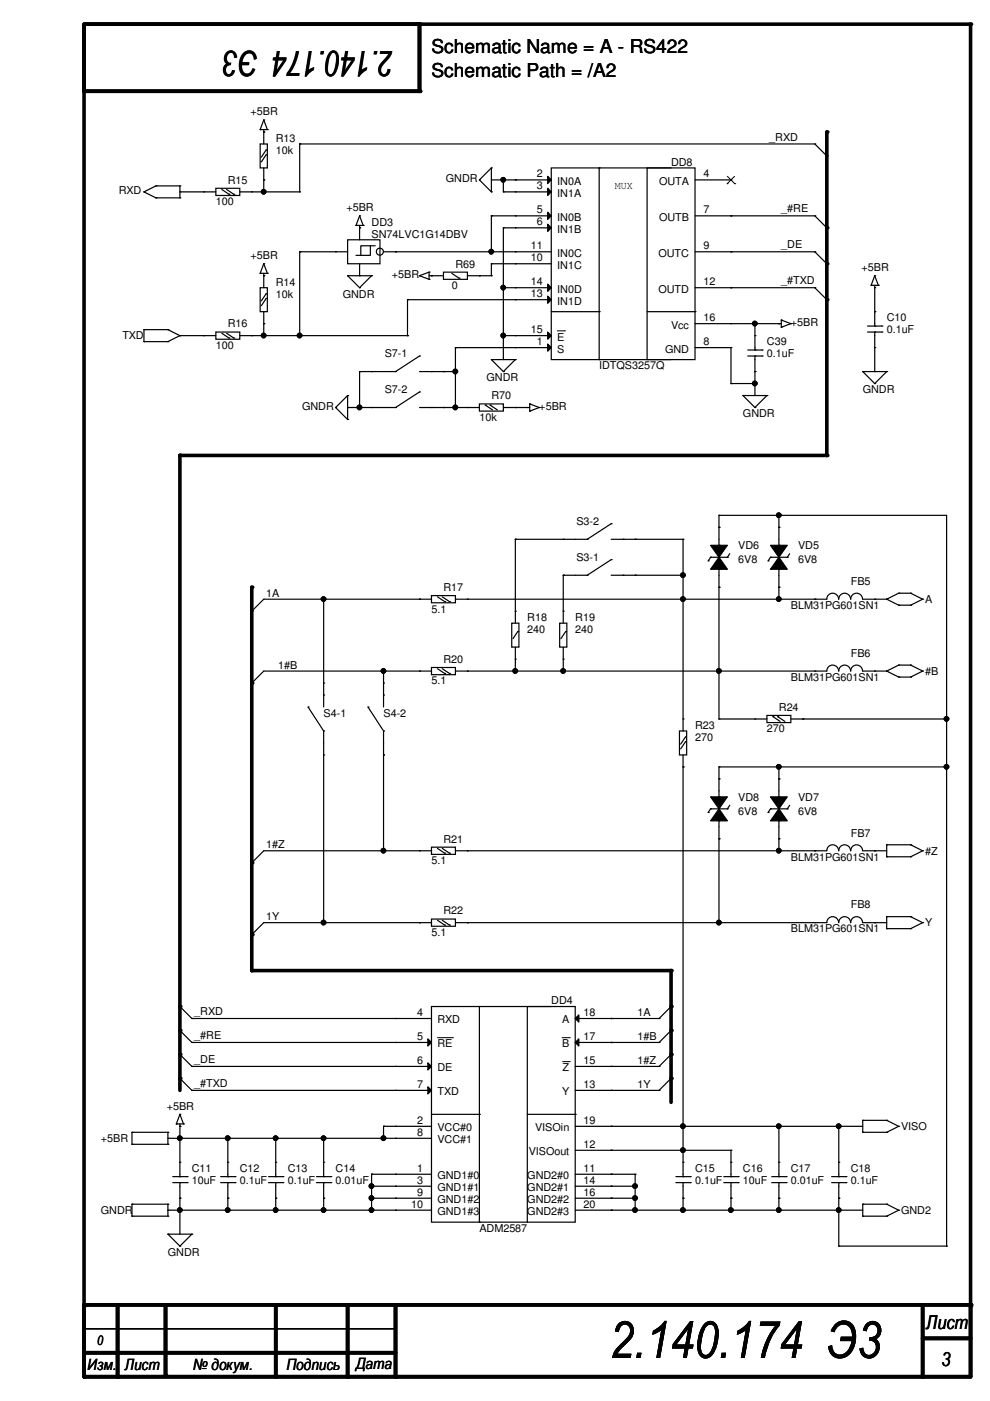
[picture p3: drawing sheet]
<svg xmlns="http://www.w3.org/2000/svg" width="210mm" height="297mm" viewBox="0 0 210 297" stroke-linecap="round" stroke-linejoin="round" font-family="sans-serif">
<g fill="none" stroke="#000" stroke-width=".76">
<path d="M17.8 5.1h188v286.8h-188v-286.5M88.9 5.1v14.2h-71.1M175.3 28v68.6h-137.2v134.6M53.4 124.5v81.3h88.9v27.9M18.1 276.6h187.7M24.9 276.6v15.3M35.1 276.6v15M58.5 276.6v15.3M73.7 276.6v15.3M83.9 276.6v15.3M195.6 276.6v15.3M17.8 286.8h66.1"/>
<path d="M195.6 283.8h10.2"/>
</g>
<g fill="#000">
<circle cx="17.8" cy="19.3" r=".38"/>
<circle cx="88.9" cy="19.3" r=".38"/>
<circle cx="88.9" cy="5.1" r=".38"/>
<circle cx="205.8" cy="5.1" r=".38"/>
<circle cx="175.3" cy="28" r=".38"/>
<circle cx="175.3" cy="55.9" r=".38"/>
<circle cx="175.3" cy="48.3" r=".38"/>
<circle cx="175.3" cy="63.5" r=".38"/>
<circle cx="38.1" cy="96.6" r=".38"/>
<circle cx="175.3" cy="96.6" r=".38"/>
<circle cx="53.4" cy="124.5" r=".38"/>
<circle cx="53.4" cy="144.8" r=".38"/>
<circle cx="53.4" cy="182.9" r=".38"/>
<circle cx="53.4" cy="198.2" r=".38"/>
<circle cx="38.1" cy="213.4" r=".38"/>
<circle cx="38.1" cy="218.5" r=".38"/>
<circle cx="53.4" cy="205.8" r=".38"/>
<circle cx="142.3" cy="205.8" r=".38"/>
<circle cx="142.3" cy="218.5" r=".38"/>
<circle cx="142.3" cy="213.4" r=".38"/>
<circle cx="38.1" cy="228.6" r=".38"/>
<circle cx="38.1" cy="223.6" r=".38"/>
<circle cx="142.3" cy="228.6" r=".38"/>
<circle cx="142.3" cy="223.6" r=".38"/>
<circle cx="17.8" cy="276.6" r=".38"/>
<circle cx="17.8" cy="276.9" r=".38"/>
<circle cx="18.1" cy="276.6" r=".38"/>
<circle cx="205.8" cy="276.6" r=".38"/>
<circle cx="205.8" cy="276.9" r=".38"/>
<circle cx="17.8" cy="291.9" r=".38"/>
<circle cx="17.8" cy="286.8" r=".38"/>
<circle cx="24.9" cy="291.9" r=".38"/>
<circle cx="35.1" cy="291.6" r=".38"/>
<circle cx="58.5" cy="291.9" r=".38"/>
<circle cx="73.7" cy="291.9" r=".38"/>
<circle cx="83.9" cy="291.9" r=".38"/>
<circle cx="195.6" cy="283.8" r=".38"/>
<circle cx="195.6" cy="291.9" r=".38"/>
</g>
<g fill="none" stroke="#000" stroke-width=".25">
<path d="M33.1 39.4h.1M33.1 39.4l-2.6 1.3M33.1 39.4h5M38.1 39.4h.1M38.1 39.4v2.6M45.8 39.9h5v1.5h-5zM55.2 30.5h1.5v5.1h-1.5zM55.2 27.5h.1M55.2 27.5h1.5M55.9 28h.1M55.9 25.4h.1M55.9 38.1h.1"/>
<path d="M55.9 27.5v3M55.9 35.6v5.1M55.9 25.4l-.7 2.1M55.9 25.4l.8 2.1M56.4 32.8h.1M56.4 31.8h.1M56.4 32.8l-1 1.5M56.4 31.8l-1 1.5M56.7 27.5h.1M63.5 30.5h.1M63.5 30.5v10.2M63.5 30.5h109.3"/>
<path d="M101.6 38.1h.1M101.6 38.1l2.6 2.6M104.2 35.6h.1M104.2 35.6v5.1M104.2 35.6l-2.6 2.5M104.2 38.1h12.7M106.7 38.1h.1M106.7 38.1v2.6M109.3 38.1h.1M116.1 37.4l.8 .7-.8 .8zM116.1 39.9l.8 .8-.8 .7zM116.9 35.6h10.1v40.6h-10.1z"/>
<path d="M127 35.6h.1M127 35.6h15.3M137.2 35.6h10.2v40.6h-10.2zM147.4 38.1h7.6M155 38.1h.1M172.8 30.5h.1M172.8 30.5l2.5 2.6M30.5 40.7h.1M30.5 40.7l2.6 1.3M33.1 42h.1M33.1 42h5M38.1 42h.1"/>
<path d="M38.1 40.7h.1M38.1 40.7h7.7M43.2 40.7h.1M47 40.2l1.6 1M48 40.2l1.6 1M48.6 41.2h.1M49.6 41.2h.1M50.8 40.7h12.7M53.4 40.7h.1M55.2 58h.1M55.2 58h1.5M55.9 58.5h.1"/>
<path d="M55.9 55.9h.1M55.9 40.7h.1M55.9 58v3M55.9 55.9l-.7 2.1M55.9 55.9l.8 2.1M56.7 58h.1M63.5 40.7h.1M63.5 53.4h.1M63.5 53.4h10.2M63.5 53.4v17.8M71.2 53.4h.1M73.7 50.8h6.9v5.1h-6.9z"/>
<path d="M73.7 58.5h.1M73.7 58.5h5.1M73.7 58.5l2.5 2.5M75.5 47.8h.1M75.5 47.8h1.5M76.2 48.3h.1M76.2 45.8h.1M76.2 58.5h.1M76.2 47.8v3M76.2 55.9v2.6M76.2 45.8l-.7 2M76.2 45.8l.8 2"/>
<path d="M77 47.8h.1M78.5 52.1v2h-3M78.8 58.5h.1M78.8 58.5l-2.6 2.5M79.5 52.1h-3v2M81.3 53.4h35.6M83.9 53.4h.1M88.9 58.5h.1M88.9 58.5l2.1 .7M91 59.2h.1M91 57.7h.1M91 58.5h3"/>
<path d="M91 57.7v1.5M91 57.7l-2.1 .8M91.5 58.5h.1M94 57.7h5.1v1.5h-5.1zM95.8 58l1.5 1M97.3 59h.1M99.1 58.5h5.1M101.6 58.5h.1M104.2 40.7h.1M104.2 45.8h.1M104.2 53.4h.1M104.2 55.9h.1"/>
<path d="M104.2 58.5h.1M104.2 45.8v7.6M104.2 55.9v2.6M104.2 45.8h12.7M104.2 55.9h12.7M106.7 48.3h.1M106.7 40.7h.1M106.7 40.7h10.2M106.7 48.3h10.2M106.7 48.3v27.9M109.3 40.7h.1M109.3 45.8h.1"/>
<path d="M109.3 48.3h.1M109.3 53.4h.1M109.3 55.9h.1M116.1 45l.8 .8-.8 .7zM116.1 47.5l.8 .8-.8 .8zM147.4 45.8h25.4M147.4 53.4h25.4M155 45.8h.1M155 53.4h.1M172.8 53.4h.1M172.8 45.8h.1M172.8 53.4l2.5 2.5"/>
<path d="M172.8 45.8l2.5 2.5M185.5 58.5h.1M185.5 58.5l-.8 2M185.5 58.5l.7 2M30.5 69.9h.1M30.5 72.4h.1M30.5 69.9h5.1M30.5 69.9v2.5M30.5 72.4h5.1M35.6 69.9h.1M35.6 72.4h.1M35.6 69.9l2.5 1.3"/>
<path d="M38.1 71.2h.1M38.1 71.2l-2.5 1.2M38.1 71.2h7.7M43.2 71.2h.1M45.8 70.4h5v1.5h-5zM47 70.7l1.6 1M48 70.7l1.6 1M48.6 71.7h.1M49.6 71.7h.1M50.8 71.2h35.6M53.4 71.2h.1M55.2 61h1.5v5.1h-1.5z"/>
<path d="M55.9 68.6h.1M55.9 71.2h.1M55.9 66.1v5.1M56.4 63.3h.1M56.4 62.3h.1M56.4 63.3l-1 1.5M56.4 62.3l-1 1.5M63.5 71.2h.1M76.2 61h.1M76.2 78.8h.1M76.2 78.8v7.6M76.2 78.8h7.7"/>
<path d="M78.8 78.8h.1M83.9 78.8h.1M86.4 71.2h.1M86.4 63.5h.1M86.4 63.5h30.5M86.4 63.5v7.7M88.9 75.5h.1M88.9 78.8h7.7M88.9 75.5l-5 3.3M91.5 78.8h.1M94 78.8h.1M96.6 73.7h.1"/>
<path d="M96.6 78.8h.1M96.6 73.7h20.3M96.6 73.7v12.7M104.2 76.2h.1M104.2 76.2h5.1M104.2 76.2l2.5 2.6M106.7 78.8h.1M106.7 61h.1M106.7 71.2h.1M106.7 71.2h10.2M106.7 61h10.2M109.3 76.2h.1"/>
<path d="M109.3 73.7h.1M109.3 71.2h.1M109.3 61h.1M109.3 63.5h.1M109.3 76.2l-2.6 2.6M116.1 72.9l.8 .8-.8 .8zM116.1 70.4l.8 .8-.8 .7zM116.1 60.2l.8 .8-.8 .8zM116.1 62.8l.8 .7-.8 .8zM116.9 66.1h10.1M127 66.1h.1M127 76.2h.1"/>
<path d="M127 76.2h15.3M137.2 66.1h10.2M147.4 66.1h.1M147.4 68.6h18.3M147.4 73.7h7.6M147.4 61h25.4M155 61h.1M155 73.7h.1M155 68.6h.1M155 73.7v7.6M158.5 75.5h3.1M158.5 74.2h3.1"/>
<path d="M160.1 74.2h.1M160.1 75.5h.1M160.1 71.2h.1M160.1 78.8h.1M160.1 68.6h.1M160.1 68.6v5.6M160.1 75.5v8.4M161.6 75.5h.1M161.6 74.2h.1M165.1 68.6h.1M165.7 67.9h.1M165.7 69.4h.1"/>
<path d="M165.7 67.9v1.5M165.7 67.9l2 .7M167.7 68.6h.1M167.7 68.6l-2 .8M172.8 61h.1M172.8 61l2.5 2.5M182.9 78.8h.1M182.9 78.8h5.1M182.9 78.8l2.6 2.5M183.9 70.4h3.1M183.9 69.1h3.1M184.7 60.5h.1"/>
<path d="M184.7 60.5h1.5M185.5 61h.1M185.5 69.1h.1M185.5 70.4h.1M185.5 66.1h.1M185.5 73.7h.1M185.5 78.8h.1M185.5 60.5v8.6M185.5 70.4v8.4M186.2 60.5h.1M187 70.4h.1M187 69.1h.1"/>
<path d="M188 78.8h.1M188 78.8l-2.5 2.5M71.2 86.4h.1M71.2 86.4l2.5 2.5M73.7 88.9h.1M73.7 83.9h.1M73.7 86.4h.1M73.7 86.4h10.2M73.7 83.9v5M73.7 83.9l-2.5 2.5M76.2 86.4h.1M78.8 86.4h.1"/>
<path d="M83.9 86.4h.1M88.9 83.1h.1M88.9 86.4h12.7M88.9 83.1l-5 3.3M91.5 86.4h.1M94 86.4h.1M96.6 86.4h.1M99.1 86.4h.1M101.6 85.6h5.1v1.6h-5.1zM102.9 85.9h.1M102.9 85.9l1.5 1M103.9 85.9h.1"/>
<path d="M103.9 85.9l1.6 1M106.7 86.4h5.6M109.3 86.4h.1M111.8 86.4h.1M112.3 85.6h.1M112.3 87.2h.1M112.3 85.6v1.6M112.3 85.6l2 .8M114.3 86.4h.1M114.3 86.4l-2 .8M155 81.3h.1M155 81.3h5.1"/>
<path d="M157.5 83.9h.1M157.5 83.9h5.1M157.5 83.9l2.6 2.5M160.1 86.4h.1M160.1 81.3h.1M162.6 83.9h.1M162.6 83.9l-2.5 2.5M185.5 81.3h.1M109.3 114.3h.1M109.3 114.3h15.2M109.3 114.3v17.8M119.4 114.3h.1"/>
<path d="M124.5 114.3h.1M129.6 111h.1M129.6 118.7h.1M129.6 114.3h15.2M129.6 111l-5.1 3.3M129.6 118.7l-5.1 3.3M132.1 114.3h.1M134.7 114.3h.1M144.8 114.3h.1M144.8 114.3v40.7M150.2 118.9h.1M150.7 115.6h3.5l-1.8 2.6z"/>
<path d="M150.7 118.2h.1M150.7 118.2h3.5M150.7 118.2l-.5 .7M152.4 118.2l1.8 2.5h-3.5zM152.4 115.6h.1M152.4 111.8h.1M152.4 109.3h.1M152.4 109.3v6.3M152.4 109.3h48.3v154.9M154.2 118.2h.1M154.7 117.4l-.5 .8M162.9 118.9h.1"/>
<path d="M163.4 115.6h3.5l-1.8 2.6zM163.4 118.2h.1M163.4 118.2h3.5M163.4 118.2l-.5 .7M165.1 118.2l1.8 2.5h-3.5zM165.1 115.6h.1M165.1 111.8h.1M165.1 109.3h.1M165.1 109.3v6.3M166.9 118.2h.1M167.4 117.4l-.5 .8M53.4 129.6h.1"/>
<path d="M68.6 127h.1M68.6 127v22.9M88.9 127h.1M91.5 126.3h5.1v1.5h-5.1zM91.5 127h-35.6l-2.5 2.6M92.8 126.5l1.5 1.1M93.8 126.5l1.5 1.1M94.3 127.6h.1M95.3 127.6h.1M96.6 127h78.7a1.25 1.25 0 0 1 1.3-1.2 1.25 1.25 0 0 1 1.2 1.2M99.1 127h.1M108.5 132.1h1.5v5.1h-1.5z"/>
<path d="M109.3 139.7h.1M109.3 129.6h.1M109.3 137.2v5.1M109.8 133.9h.1M109.8 133.9l-1 1.5M118.7 132.1h1.5v5.1h-1.5zM119.4 139.7h.1M119.4 129.6h.1M119.4 122h.1M119.4 122v10.1M119.4 137.2v5.1M119.4 122h5.1"/>
<path d="M119.9 133.9h.1M119.9 133.9l-1 1.5M124.5 122h.1M129.6 122h15.2M132.1 122h.1M134.7 122h.1M144.8 127h.1M144.8 122h.1M152.4 120.7h.1M152.4 124.5h.1M152.4 120.7v31.7M165.1 120.7h.1"/>
<path d="M165.1 124.5h.1M165.1 127h.1M165.1 120.7v6.3M172.8 127h.1M177.8 127a1.25 1.25 0 0 1 1.3-1.2 1.25 1.25 0 0 1 1.2 1.2M180.4 127a1.25 1.25 0 0 1 1.2-1.2 1.25 1.25 0 0 1 1.3 1.2M182.9 127h5.1M185.5 127h.1M188 127h.1M188 127l2.5 1.3M190.5 125.8h.1M190.5 128.3h.1"/>
<path d="M190.5 125.8l-2.5 1.2M190.5 125.8h2.6M190.5 128.3h2.6M193.1 125.8h.1M193.1 128.3h.1M193.1 125.8l2.5 1.2M195.6 127h.1M195.6 127l-2.5 1.3M53.4 144.8h.1M65.3 149.9h.1M65.3 149.9l3.3 5.1M68.6 155h.1"/>
<path d="M68.6 147.4h.1M68.6 144.8h.1M68.6 155v40.6M78 149.9h.1M78 149.9l3.3 5.1M81.3 155h.1M81.3 147.4h.1M81.3 144.8h.1M81.3 142.3h.1M81.3 142.3v7.6M81.3 155v25.4M88.9 142.3h.1"/>
<path d="M91.5 141.5h5.1v1.5h-5.1zM91.5 142.3h-35.6l-2.5 2.5M92.8 141.8l1.5 1M93.8 141.8l1.5 1M94.3 142.8h.1M95.3 142.8h.1M96.6 142.3h78.7a1.25 1.25 0 0 1 1.3-1.3 1.25 1.25 0 0 1 1.2 1.3M99.1 142.3h.1M109.3 142.3h.1M119.4 142.3h.1M144.1 155h1.5v5.1h-1.5zM144.8 152.4h.1"/>
<path d="M145.3 157.3h.1M145.3 156.3h.1M145.3 157.3l-1 1.5M145.3 156.3l-1 1.5M152.4 142.3h.1M152.4 152.4h.1M152.4 152.4h10.2M160.1 152.4h.1M162.6 151.7h5.1v1.5h-5.1zM163.9 151.9h.1M163.9 151.9l1.5 1.1M164.9 151.9h.1"/>
<path d="M164.9 151.9l1.5 1.1M167.7 152.4h33M170.2 152.4h.1M172.8 142.3h.1M177.8 142.3a1.25 1.25 0 0 1 1.3-1.3 1.25 1.25 0 0 1 1.2 1.3M180.4 142.3a1.25 1.25 0 0 1 1.2-1.3 1.25 1.25 0 0 1 1.3 1.3M182.9 142.3h5.1M185.5 142.3h.1M188 142.3h.1M188 142.3l2.5 1.3M190.5 141h.1M190.5 143.6h.1"/>
<path d="M190.5 141l-2.5 1.3M190.5 141h2.6M190.5 143.6h2.6M193.1 141h.1M193.1 143.6h.1M193.1 141l2.5 1.3M195.6 142.3h.1M195.6 142.3l-2.5 1.3M200.7 152.4h.1M68.6 160.1h.1M81.3 160.1h.1M91.5 179.6h5.1v1.5h-5.1z"/>
<path d="M92.8 179.9l1.5 1M93.8 179.9l1.5 1M144.8 162.6h.1M144.8 160.1v89.4M150.2 172.3h.1M150.7 169h3.5l-1.8 2.5zM150.7 171.5h.1M150.7 171.5h3.5M150.7 171.5l-.5 .8M152.4 171.5l1.8 2.5h-3.5zM152.4 169h.1M152.4 174h.1"/>
<path d="M152.4 165.1h.1M152.4 177.8h.1M152.4 162.6h.1M152.4 162.6v6.4M152.4 174v21.6M152.4 162.6h48.3M154.2 171.5h.1M154.7 170.7l-.5 .8M162.9 172.3h.1M163.4 169h3.5l-1.8 2.5zM163.4 171.5h.1M163.4 171.5h3.5"/>
<path d="M163.4 171.5l-.5 .8M165.1 171.5l1.8 2.5h-3.5zM165.1 169h.1M165.1 174h.1M165.1 165.1h.1M165.1 177.8h.1M165.1 162.6h.1M165.1 162.6v6.4M165.1 174v6.4M166.9 171.5h.1M167.4 170.7l-.5 .8M188 179.1h.1"/>
<path d="M188 179.1h5.1M188 179.1v2.6M193.1 179.1h.1M193.1 179.1l2.5 1.3M200.7 162.6h.1M53.4 198.2h.1M53.4 182.9h.1M68.6 195.6h.1M81.3 180.4h.1M88.9 195.6h.1M88.9 180.4h.1M91.5 194.9h5.1v1.5h-5.1z"/>
<path d="M91.5 195.6h-35.6l-2.5 2.6M91.5 180.4h-35.6l-2.5 2.5M92.8 195.1l1.5 1M93.8 195.1l1.5 1M94.3 196.1h.1M94.3 180.9h.1M95.3 196.1h.1M95.3 180.9h.1M96.6 195.6h78.7a1.25 1.25 0 0 1 1.3-1.2 1.25 1.25 0 0 1 1.2 1.2M96.6 180.4h78.7a1.25 1.25 0 0 1 1.3-1.3 1.25 1.25 0 0 1 1.2 1.3M99.1 195.6h.1M99.1 180.4h.1"/>
<path d="M152.4 195.6h.1M165.1 180.4h.1M172.8 195.6h.1M172.8 180.4h.1M177.8 195.6a1.25 1.25 0 0 1 1.3-1.2 1.25 1.25 0 0 1 1.2 1.2M177.8 180.4a1.25 1.25 0 0 1 1.3-1.3 1.25 1.25 0 0 1 1.2 1.3M180.4 195.6a1.25 1.25 0 0 1 1.2-1.2 1.25 1.25 0 0 1 1.3 1.2M180.4 180.4a1.25 1.25 0 0 1 1.2-1.3 1.25 1.25 0 0 1 1.3 1.3M182.9 195.6h5.1M182.9 180.4h5.1M185.5 195.6h.1M185.5 180.4h.1"/>
<path d="M188 181.7h.1M188 196.9h.1M188 194.4h.1M188 181.7h5.1M188 194.4v2.5M188 194.4h5.1M188 196.9h5.1M193.1 181.7h.1M193.1 194.4h.1M193.1 196.9h.1M193.1 194.4l2.5 1.2M195.6 180.4h.1"/>
<path d="M195.6 195.6h.1M195.6 180.4l-2.5 1.3M195.6 195.6l-2.5 1.3M38.1 213.4h.1M38.1 218.5h.1M38.1 213.4l2.6 2.5M38.1 218.5l2.6 2.5M40.7 215.9h.1M40.7 215.9h50.8M83.9 215.9h.1M91.5 213.4h10.1v45.7h-10.1zM101.6 213.4h.1"/>
<path d="M101.6 213.4h15.3M111.8 213.4h10.2v45.7h-10.2zM122 215.9l.7-.7v1.5zM122 215.9h17.7M129.6 215.9h.1M139.7 215.9h.1M142.3 213.4l-2.6 2.5M142.3 218.5l-2.6 2.5M37.4 238.3h.1M37.4 238.3h1.5M38.1 238.8h.1M38.1 236.3h.1"/>
<path d="M38.1 223.6h.1M38.1 228.6h.1M38.1 238.3v11.2M38.1 236.3l-.7 2M38.1 236.3l.8 2M38.1 223.6l2.6 2.5M38.1 228.6l2.6 2.6M38.9 238.3h.1M40.7 231.2h.1M40.7 221h.1M40.7 226.1h.1M40.7 221h50.8"/>
<path d="M40.7 226.1h50.8M40.7 231.2h50.8M81.3 238.8h.1M81.3 238.8h10.2M81.3 238.8v2.5M83.9 238.8h.1M83.9 221h.1M83.9 226.1h.1M83.9 231.2h.1M90.7 220.3l.8 .7-.8 .8zM90.7 225.3l.8 .8-.8 .8zM90.7 230.4l.8 .8-.8 .7z"/>
<path d="M91.5 236.3h10.1M101.6 236.3h.1M111.8 236.3h10.2M122 221l.7-.7v1.5zM122 236.3h.1M122 238.8h60.9M122 221h17.7M122 226.1h17.7M122 231.2h17.7M129.6 231.2h.1M129.6 226.1h.1M129.6 221h.1"/>
<path d="M129.6 238.8h.1M139.7 221h.1M139.7 226.1h.1M139.7 231.2h.1M142.3 223.6l-2.6 2.5M142.3 228.6l-2.6 2.6M144.8 238.8h.1M165.1 238.8h.1M165.1 238.8v10.7M177.8 238.8h.1M177.8 238.8v10.7M182.9 237.5h.1"/>
<path d="M182.9 237.5h5.1M182.9 237.5v2.6M188 237.5h.1M188 237.5l2.5 1.3M190.5 238.8h.1M190.5 238.8l-2.5 1.3M28 242.6h.1M28 240.1h.1M28 257.9h.1M28 255.3h.1M28 240.1h7.6M28 242.6h7.6"/>
<path d="M28 240.1v2.5M28 255.3v2.6M28 255.3h7.6M28 257.9h7.6M35.6 240.1h.1M35.6 242.6h.1M35.6 255.3h.1M35.6 257.9h.1M35.6 241.3h.1M35.6 256.6h.1M35.6 240.1v2.5M35.6 255.3v2.6"/>
<path d="M35.6 256.6h55.9M35.6 241.3h55.9M36.6 250.7h3.1M36.6 249.5h3.1M38.1 249.5h.1M38.1 250.7h.1M38.1 246.4h.1M38.1 254h.1M38.1 256.6h.1M38.1 241.3h.1M38.1 250.7v11M39.7 250.7h.1"/>
<path d="M39.7 249.5h.1M46.8 250.7h3M46.8 249.5h3M48.3 249.5h.1M48.3 250.7h.1M48.3 246.4h.1M48.3 254h.1M48.3 256.6h.1M48.3 241.3h.1M48.3 241.3v8.2M48.3 250.7v5.9M49.8 250.7h.1"/>
<path d="M49.8 249.5h.1M56.9 250.7h3.1M56.9 249.5h3.1M58.5 249.5h.1M58.5 250.7h.1M58.5 246.4h.1M58.5 254h.1M58.5 256.6h.1M58.5 241.3h.1M58.5 241.3v8.2M58.5 250.7v5.9M60 250.7h.1"/>
<path d="M60 249.5h.1M67.1 250.7h3M67.1 249.5h3M68.6 249.5h.1M68.6 250.7h.1M68.6 246.4h.1M68.6 254h.1M68.6 256.6h.1M68.6 241.3h.1M68.6 241.3v8.2M68.6 250.7v5.9M70.1 250.7h.1"/>
<path d="M70.1 249.5h.1M78.8 256.6h.1M78.8 249h.1M78.8 254h.1M78.8 251.5h.1M78.8 251.5h12.7M78.8 254h12.7M78.8 249h12.7M78.8 249v7.6M81.3 241.3h.1M83.9 251.5h.1M83.9 256.6h.1"/>
<path d="M83.9 241.3h.1M83.9 254h.1M83.9 249h.1M101.6 259.1h.1M101.6 259.1h10.2M122 251.5h12.7M122 256.6h60.9M122 254h12.7M122 249h12.7M122 243.9h33M129.6 249h.1M129.6 243.9h.1"/>
<path d="M129.6 251.5h.1M129.6 254h.1M129.6 256.6h.1M134.7 249h.1M134.7 256.6h.1M134.7 251.5h.1M134.7 254h.1M134.7 249v7.6M143.3 250.7h3M143.3 249.5h3M144.8 249.5h.1M144.8 250.7h.1"/>
<path d="M144.8 246.4h.1M144.8 254h.1M144.8 243.9h.1M144.8 256.6h.1M144.8 250.7v5.9M146.3 250.7h.1M146.3 249.5h.1M153.5 250.7h3M153.5 249.5h3M155 249.5h.1M155 250.7h.1M155 246.4h.1"/>
<path d="M155 254h.1M155 256.6h.1M155 243.9h.1M155 243.9v5.6M155 250.7v5.9M156.5 250.7h.1M156.5 249.5h.1M163.6 250.7h3.1M163.6 249.5h3.1M165.1 249.5h.1M165.1 250.7h.1M165.1 246.4h.1"/>
<path d="M165.1 254h.1M165.1 250.7v5.9M166.7 250.7h.1M166.7 249.5h.1M176.3 250.7h3.1M176.3 249.5h3.1M177.8 249.5h.1M177.8 250.7h.1M177.8 246.4h.1M177.8 254h.1M177.8 256.6h.1M177.8 250.7v13.5"/>
<path d="M179.4 250.7h.1M179.4 249.5h.1M182.9 240.1h.1M182.9 257.9h.1M182.9 255.3h.1M182.9 240.1h5.1M182.9 255.3h5.1M182.9 257.9h5.1M182.9 255.3v2.6M188 240.1h.1M188 255.3h.1M188 257.9h.1"/>
<path d="M188 255.3l2.5 1.3M190.5 256.6h.1M190.5 256.6l-2.5 1.3M17.8 277.4h.1M17.8 276.9v.5M35.6 261.7h.1M35.6 261.7h5.1M35.6 261.7l2.5 2.5M38.1 264.2h.1M40.7 261.7h.1M40.7 261.7l-2.6 2.5M177.8 264.2h.1"/>
<path d="M177.8 264.2h22.9M200.7 264.2h.1M17.8 281.7h.1M17.8 281.7h66.1"/>
<circle cx="106.7" cy="38.1" r=".49"/>
<circle cx="55.9" cy="40.7" r=".49"/>
<circle cx="80.5" cy="53.4" r=".75"/>
<circle cx="104.2" cy="53.4" r=".49"/>
<circle cx="55.9" cy="71.1" r=".49"/>
<circle cx="63.5" cy="71.1" r=".49"/>
<circle cx="96.5" cy="78.8" r=".49"/>
<circle cx="106.7" cy="61" r=".49"/>
<circle cx="106.7" cy="71.1" r=".49"/>
<circle cx="160" cy="68.6" r=".49"/>
<circle cx="76.2" cy="86.4" r=".49"/>
<circle cx="96.5" cy="86.4" r=".49"/>
<circle cx="160" cy="81.3" r=".49"/>
<circle cx="165.1" cy="109.2" r=".49"/>
<circle cx="68.6" cy="127" r=".49"/>
<circle cx="144.8" cy="121.9" r=".49"/>
<circle cx="144.8" cy="127" r=".49"/>
<circle cx="165.1" cy="127" r=".49"/>
<circle cx="81.3" cy="142.3" r=".49"/>
<circle cx="109.2" cy="142.3" r=".49"/>
<circle cx="119.4" cy="142.3" r=".49"/>
<circle cx="152.4" cy="142.3" r=".49"/>
<circle cx="200.7" cy="152.4" r=".49"/>
<circle cx="165.1" cy="162.6" r=".49"/>
<circle cx="200.7" cy="162.6" r=".49"/>
<circle cx="68.6" cy="195.6" r=".49"/>
<circle cx="81.3" cy="180.4" r=".49"/>
<circle cx="152.4" cy="195.6" r=".49"/>
<circle cx="165.1" cy="180.4" r=".49"/>
<circle cx="144.8" cy="238.8" r=".49"/>
<circle cx="165.1" cy="238.8" r=".49"/>
<circle cx="177.8" cy="238.8" r=".49"/>
<circle cx="38.1" cy="256.6" r=".49"/>
<circle cx="38.1" cy="241.3" r=".49"/>
<circle cx="48.3" cy="256.6" r=".49"/>
<circle cx="48.3" cy="241.3" r=".49"/>
<circle cx="58.4" cy="256.6" r=".49"/>
<circle cx="58.4" cy="241.3" r=".49"/>
<circle cx="68.6" cy="241.3" r=".49"/>
<circle cx="68.6" cy="256.6" r=".49"/>
<circle cx="78.8" cy="254" r=".49"/>
<circle cx="78.8" cy="256.6" r=".49"/>
<circle cx="78.8" cy="251.5" r=".49"/>
<circle cx="81.3" cy="241.3" r=".49"/>
<circle cx="134.6" cy="254" r=".49"/>
<circle cx="134.6" cy="251.5" r=".49"/>
<circle cx="134.6" cy="256.6" r=".49"/>
<circle cx="144.8" cy="243.9" r=".49"/>
<circle cx="144.8" cy="256.6" r=".49"/>
<circle cx="155" cy="256.6" r=".49"/>
<circle cx="165.1" cy="256.6" r=".49"/>
<circle cx="177.8" cy="256.6" r=".49"/>
</g>
<g fill="#000">
<path d="M116.1 37.4l.8 .7-.8 .8zM116.1 39.9l.8 .8-.8 .7zM116.1 45l.8 .8-.8 .7zM116.1 47.5l.8 .8-.8 .8zM116.1 72.9l.8 .8-.8 .8zM116.1 70.4l.8 .8-.8 .7zM116.1 60.2l.8 .8-.8 .8zM116.1 62.8l.8 .7-.8 .8zM122 215.9l.7-.7v1.5zM90.7 220.3l.8 .7-.8 .8zM90.7 225.3l.8 .8-.8 .8zM90.7 230.4l.8 .8-.8 .7z"/>
<path d="M122 221l.7-.7v1.5z"/>
<path d="M150.7 115.6h3.5l-1.8 2.6z" fill-rule="evenodd"/>
<path d="M152.4 118.2l1.8 2.5h-3.5z" fill-rule="evenodd"/>
<path d="M163.4 115.6h3.5l-1.8 2.6z" fill-rule="evenodd"/>
<path d="M165.1 118.2l1.8 2.5h-3.5z" fill-rule="evenodd"/>
<path d="M150.7 169h3.5l-1.8 2.5z" fill-rule="evenodd"/>
<path d="M152.4 171.5l1.8 2.5h-3.5z" fill-rule="evenodd"/>
<path d="M163.4 169h3.5l-1.8 2.5z" fill-rule="evenodd"/>
<path d="M165.1 171.5l1.8 2.5h-3.5z" fill-rule="evenodd"/>
<circle cx="106.7" cy="38.1" r=".49"/>
<circle cx="55.9" cy="40.7" r=".49"/>
<circle cx="104.2" cy="53.4" r=".49"/>
<circle cx="55.9" cy="71.1" r=".49"/>
<circle cx="63.5" cy="71.1" r=".49"/>
<circle cx="96.5" cy="78.8" r=".49"/>
<circle cx="106.7" cy="61" r=".49"/>
<circle cx="106.7" cy="71.1" r=".49"/>
<circle cx="160" cy="68.6" r=".49"/>
<circle cx="76.2" cy="86.4" r=".49"/>
<circle cx="96.5" cy="86.4" r=".49"/>
<circle cx="160" cy="81.3" r=".49"/>
<circle cx="165.1" cy="109.2" r=".49"/>
<circle cx="68.6" cy="127" r=".49"/>
<circle cx="144.8" cy="121.9" r=".49"/>
<circle cx="144.8" cy="127" r=".49"/>
<circle cx="165.1" cy="127" r=".49"/>
<circle cx="81.3" cy="142.3" r=".49"/>
<circle cx="109.2" cy="142.3" r=".49"/>
<circle cx="119.4" cy="142.3" r=".49"/>
<circle cx="152.4" cy="142.3" r=".49"/>
<circle cx="200.7" cy="152.4" r=".49"/>
<circle cx="165.1" cy="162.6" r=".49"/>
<circle cx="200.7" cy="162.6" r=".49"/>
<circle cx="68.6" cy="195.6" r=".49"/>
<circle cx="81.3" cy="180.4" r=".49"/>
<circle cx="152.4" cy="195.6" r=".49"/>
<circle cx="165.1" cy="180.4" r=".49"/>
<circle cx="144.8" cy="238.8" r=".49"/>
<circle cx="165.1" cy="238.8" r=".49"/>
<circle cx="177.8" cy="238.8" r=".49"/>
<circle cx="38.1" cy="256.6" r=".49"/>
<circle cx="38.1" cy="241.3" r=".49"/>
<circle cx="48.3" cy="256.6" r=".49"/>
<circle cx="48.3" cy="241.3" r=".49"/>
<circle cx="58.4" cy="256.6" r=".49"/>
<circle cx="58.4" cy="241.3" r=".49"/>
<circle cx="68.6" cy="241.3" r=".49"/>
<circle cx="68.6" cy="256.6" r=".49"/>
<circle cx="78.8" cy="254" r=".49"/>
<circle cx="78.8" cy="256.6" r=".49"/>
<circle cx="78.8" cy="251.5" r=".49"/>
<circle cx="81.3" cy="241.3" r=".49"/>
<circle cx="134.6" cy="254" r=".49"/>
<circle cx="134.6" cy="251.5" r=".49"/>
<circle cx="134.6" cy="256.6" r=".49"/>
<circle cx="144.8" cy="243.9" r=".49"/>
<circle cx="144.8" cy="256.6" r=".49"/>
<circle cx="155" cy="256.6" r=".49"/>
<circle cx="165.1" cy="256.6" r=".49"/>
<circle cx="177.8" cy="256.6" r=".49"/>
</g>
<path d="M154.2 38.9h.1M154.2 37.4l1.6 1.5M155.7 37.4l-1.5 1.5M155.8 38.9h.1M118.2 70.1h1.5M119.7 70.1h.1M92.8 220h3.1M95.9 220h.1M119.2 220h1.5M119.3 225.1h1.4M120.7 225.1h.1M120.7 220h.1" fill="none" stroke="#000" stroke-width=".21"/>
<text font-size="10.9" x="129.2" y="287.9">2.140.174 Э3</text>
<text font-size="7.4" x="83.5" y="10.8" transform="rotate(-180 83.5 10.8)">2.140.174 Э3</text>
<g font-size="4.1">
<text x="91.5" y="11.3">Schematic Name = A - RS422</text>
<text x="91.5" y="16.4">Schematic Path = /A2</text>
<text x="196.4" y="281.7">Лист</text>
<text x="199.6" y="289.6">3</text>
</g>
<g font-size="3.3">
<text x="18.6" y="290.4">Изм. Лист</text>
<text x="40.9" y="290.4">№ докум.</text>
<text x="60.7" y="290.4">Подпись</text>
<text x="75.5" y="290.2">Дата</text>
</g>
<text font-size="2.8" x="20.6" y="285.1">0</text>
<g font-size="2.3">
<text x="53.1" y="24.5">+5BR</text>
<text x="163.1" y="29.8">_RXD</text>
<text x="58.5" y="30.1">R13</text>
<text x="58.5" y="32.6">10k</text>
<text x="142.3" y="35.1">DD8</text>
<text x="25.2" y="41.2">RXD</text>
<text x="48.3" y="38.9">R15</text>
<text x="94.5" y="38.7">GNDR</text>
<text x="113.8" y="37.6">2</text>
<text x="113.8" y="40.1">3</text>
<text x="118.2" y="39.2">IN0A</text>
<text x="118.2" y="41.7">IN1A</text>
<text x="130.3" y="40">MUX</text>
<text x="139.7" y="39.2">OUTA</text>
<text x="149.1" y="37.6">4</text>
<text x="45.8" y="43.5">100</text>
<text x="73.4" y="44.8">+5BR</text>
<text x="78.8" y="47.8">DD3</text>
<text x="113.8" y="45.2">5</text>
<text x="113.8" y="47.8">6</text>
<text x="118.2" y="46.8">IN0B</text>
<text x="139.7" y="46.8">OUTB</text>
<text x="149.1" y="45.2">7</text>
<text x="165.7" y="45">_#RE</text>
<text x="78.8" y="50.4">SN74LVC1G14DBV</text>
<text x="112.6" y="52.8">11</text>
<text x="118.2" y="49.4">IN1B</text>
<text x="149.1" y="52.8">9</text>
<text x="165.7" y="52.7">_DE</text>
<text x="53.1" y="54.9">+5BR</text>
<text x="83.1" y="59">+5BR</text>
<text x="96.6" y="56.7">R69</text>
<text x="112.6" y="55.4">10</text>
<text x="118.2" y="54.4">IN0C</text>
<text x="118.2" y="57">IN1C</text>
<text x="139.6" y="54.4">OUTC</text>
<text x="182.7" y="57.5">+5BR</text>
<text x="58.5" y="60.5">R14</text>
<text x="58.5" y="63.1">10k</text>
<text x="72.7" y="63.1">GNDR</text>
<text x="95.8" y="61.3">0</text>
<text x="112.6" y="60.5">14</text>
<text x="112.6" y="63">13</text>
<text x="118.2" y="62.1">IN0D</text>
<text x="118.2" y="64.6">IN1D</text>
<text x="139.6" y="62.1">OUTD</text>
<text x="149.1" y="60.5">12</text>
<text x="165.7" y="60.3">_#TXD</text>
<text x="26" y="72">TXD</text>
<text x="48.3" y="69.4">R16</text>
<text x="112.6" y="70.6">15</text>
<text x="142.3" y="69.7">Vcc</text>
<text x="149.1" y="68.1">16</text>
<text x="167.7" y="69.2">+5BR</text>
<text x="188" y="68.2">C10</text>
<text x="188" y="70.7">0.1uF</text>
<text x="45.8" y="74">100</text>
<text x="81.6" y="75.8">S7-1</text>
<text x="113.8" y="73.2">1</text>
<text x="118.2" y="74.8">S</text>
<text x="118.2" y="72.2">E</text>
<text x="141" y="74.8">GND</text>
<text x="149.1" y="73.2">8</text>
<text x="162.6" y="73.2">C39</text>
<text x="162.6" y="75.8">0.1uF</text>
<text x="81.6" y="83.4">S7-2</text>
<text x="103.2" y="80.9">GNDR</text>
<text x="127" y="78.3">IDTQS3257Q</text>
<text x="182.9" y="83.4">GNDR</text>
<text x="64.1" y="87">GNDR</text>
<text x="101.6" y="89.2">10k</text>
<text x="104.2" y="84.7">R70</text>
<text x="114.3" y="87">+5BR</text>
<text x="157.5" y="88.5">GNDR</text>
<text x="122.2" y="111.3">S3-2</text>
<text x="122.2" y="119">S3-1</text>
<text x="156.5" y="116.4">VD6</text>
<text x="156.5" y="119.5">6V8</text>
<text x="169.2" y="116.4">VD5</text>
<text x="169.2" y="119.5">6V8</text>
<text x="94" y="125.3">R17</text>
<text x="180.4" y="124">FB5</text>
<text x="56.4" y="126.5">1A</text>
<text x="91.5" y="129.9">5.1</text>
<text x="111.8" y="131.7">R18</text>
<text x="122" y="131.7">R19</text>
<text x="167.7" y="129.1">BLM31PG601SN1</text>
<text x="196.1" y="127.8">A</text>
<text x="111.8" y="134.2">240</text>
<text x="122" y="134.2">240</text>
<text x="59" y="141.8">1#B</text>
<text x="94" y="140.5">R20</text>
<text x="180.4" y="139.3">FB6</text>
<text x="196.1" y="143.1">#B</text>
<text x="91.5" y="145.1">5.1</text>
<text x="167.7" y="144.4">BLM31PG601SN1</text>
<text x="68.6" y="152">S4-1</text>
<text x="81.3" y="152">S4-2</text>
<text x="147.4" y="154.5">R23</text>
<text x="162.6" y="155.3">270</text>
<text x="165.1" y="150.7">R24</text>
<text x="147.4" y="157.1">270</text>
<text x="156.5" y="169.8">VD8</text>
<text x="156.5" y="172.8">6V8</text>
<text x="169.2" y="169.8">VD7</text>
<text x="169.2" y="172.8">6V8</text>
<text x="56.4" y="179.9">1#Z</text>
<text x="94" y="178.6">R21</text>
<text x="180.4" y="177.4">FB7</text>
<text x="91.5" y="183.2">5.1</text>
<text x="167.7" y="182.5">BLM31PG601SN1</text>
<text x="196.1" y="181.2">#Z</text>
<text x="56.4" y="195.1">1Y</text>
<text x="94" y="193.9">R22</text>
<text x="167.7" y="197.7">BLM31PG601SN1</text>
<text x="180.4" y="192.6">FB8</text>
<text x="196.1" y="196.4">Y</text>
<text x="91.5" y="198.5">5.1</text>
<text x="41.2" y="215.2">_RXD</text>
<text x="88.4" y="215.4">4</text>
<text x="116.9" y="212.9">DD4</text>
<text x="123.7" y="215.4">18</text>
<text x="135.2" y="215.4">1A</text>
<text x="41.2" y="220.3">_#RE</text>
<text x="88.4" y="220.5">5</text>
<text x="92.8" y="217">RXD</text>
<text x="119.2" y="217">A</text>
<text x="123.7" y="220.5">17</text>
<text x="135.2" y="220.5">1#B</text>
<text x="41.2" y="225.4">_DE</text>
<text x="88.4" y="225.6">6</text>
<text x="92.8" y="222.1">RE</text>
<text x="92.8" y="227.2">DE</text>
<text x="119.2" y="222.1">B</text>
<text x="119.3" y="227.2">Z</text>
<text x="123.7" y="225.6">15</text>
<text x="135.2" y="225.6">1#Z</text>
<text x="41.2" y="230.5">_#TXD</text>
<text x="88.4" y="230.6">7</text>
<text x="92.8" y="232.2">TXD</text>
<text x="119.2" y="232.2">Y</text>
<text x="123.7" y="230.6">13</text>
<text x="135.2" y="230.7">1Y</text>
<text x="35.3" y="235.3">+5BR</text>
<text x="88.4" y="238.3">2</text>
<text x="92.8" y="239.9">VCC#0</text>
<text x="113.5" y="239.9">VISOin</text>
<text x="123.7" y="238.3">19</text>
<text x="191.1" y="239.6">VISO</text>
<text x="21.4" y="242.1">+5BR</text>
<text x="88.4" y="240.8">8</text>
<text x="92.8" y="242.4">VCC#1</text>
<text x="112.1" y="244.9">VISOout</text>
<text x="123.7" y="243.3">12</text>
<text x="40.7" y="248.5">C11</text>
<text x="40.7" y="251">10uF</text>
<text x="50.8" y="248.5">C12</text>
<text x="50.8" y="251">0.1uF</text>
<text x="61" y="248.5">C13</text>
<text x="61" y="251">0.1uF</text>
<text x="71.2" y="248.5">C14</text>
<text x="71.2" y="251">0.01uF</text>
<text x="88.4" y="251">3</text>
<text x="88.4" y="248.4">1</text>
<text x="92.8" y="250">GND1#0</text>
<text x="111.8" y="250">GND2#0</text>
<text x="123.7" y="248.4">11</text>
<text x="123.7" y="251">14</text>
<text x="147.4" y="248.5">C15</text>
<text x="147.4" y="251">0.1uF</text>
<text x="157.5" y="248.5">C16</text>
<text x="157.5" y="251">10uF</text>
<text x="167.7" y="248.5">C17</text>
<text x="167.7" y="251">0.01uF</text>
<text x="180.4" y="248.5">C18</text>
<text x="180.4" y="251">0.1uF</text>
<text x="21.4" y="257.4">GNDR</text>
<text x="87.2" y="256">10</text>
<text x="88.4" y="253.5">9</text>
<text x="92.8" y="252.6">GND1#1</text>
<text x="92.8" y="257.6">GND1#3</text>
<text x="92.8" y="255.1">GND1#2</text>
<text x="111.8" y="252.6">GND2#1</text>
<text x="111.8" y="255.1">GND2#2</text>
<text x="111.8" y="257.6">GND2#3</text>
<text x="123.7" y="253.5">16</text>
<text x="123.7" y="256">20</text>
<text x="191.1" y="257.4">GND2</text>
<text x="101.6" y="261.2">ADM2587</text>
<text x="35.6" y="266.3">GNDR</text>
</g>
</svg>
